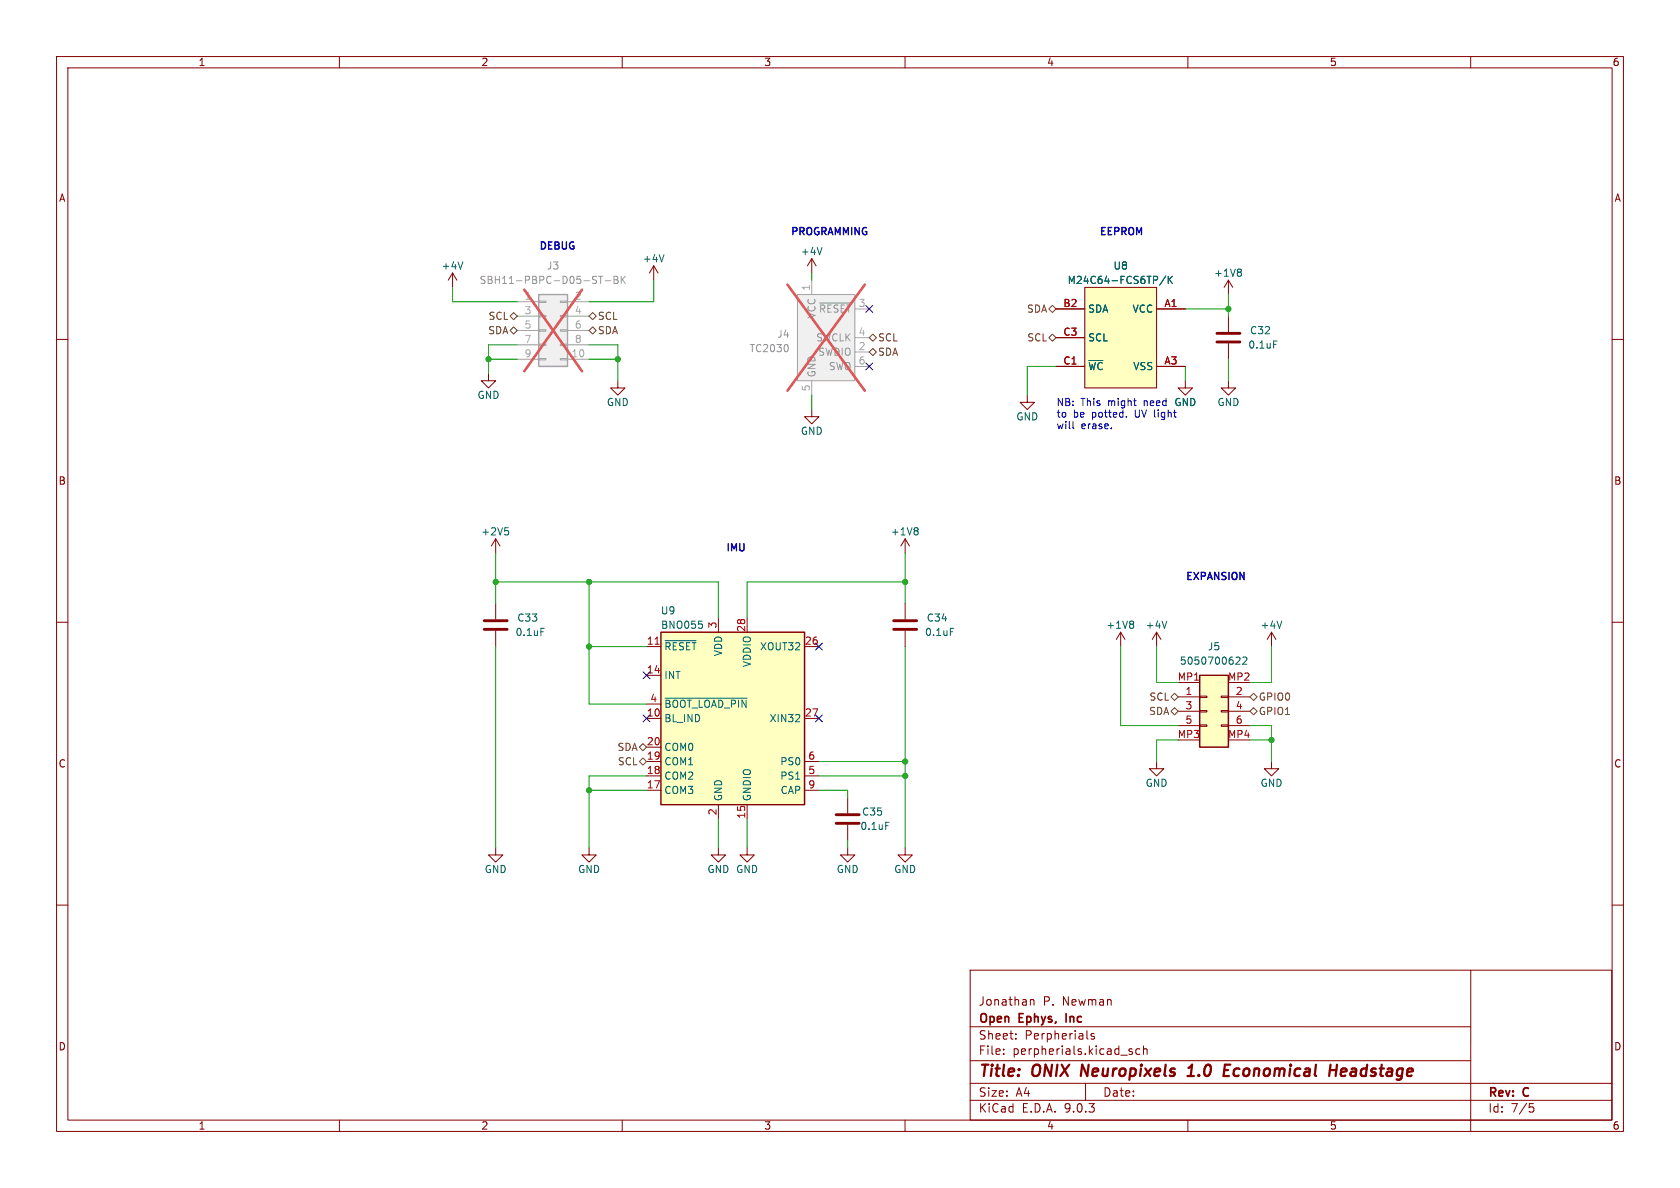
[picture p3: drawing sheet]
<svg xmlns="http://www.w3.org/2000/svg" width="297mm" height="210mm" viewBox="0 0 297 210" stroke-linecap="round" stroke-linejoin="round" font-family="sans-serif">
<g fill="none" stroke="#840000" stroke-width=".18">
<path d="M10 10h277v190h-277zM12 12h273v186h-273zM60 10v2M110 10v2M160 10v2M210 10v2M260 10v2M10 60h2M285 60h2M10 110h2M285 110h2M10 160h2"/>
<path d="M171.5 171.5h113.4v26.5h-113.4zM182.2 176.8l.2-.1 .3 .1 .1 .9M182.2 176.7v1M260 171.5v28.5M285 160h2M60 198v2M110 198v2M160 198v2M171.5 194.5h113.5M171.5 191.5h113.5M171.5 187.5h88.5M171.5 181.5h88.5"/>
<path d="M177.4 186.3v.1M177.4 185.5v.1M179.6 183.6v.1M179.6 182.8v.1M191.9 191.5v3M192.2 183.6l.2 .1M193.4 182.8l-.3-.1-.2 .2v.2l.5 .2v.3h-.5M199.7 185.8l.5 .2v.1v.2l-.5 .1M199.7 185.5h.5M201.5 185.5l-.4-.1-.3 .3v.4l.1 .2h.6M202.2 185.5l.2-.1 .3 .1 .1 .9M202.2 184.9v1.5"/>
<path d="M210 198v2M270.4 195.1h.7M270.5 195.7h.4l.3 .3-.2 .5-.5 .1"/>
</g>
<path d="M191.3 188.2l-.2 2M209.9 190.2h1.2M210.1 188.8l.6-.6-.2 2M216.3 190.2h1M216.4 189.2h.7M216.6 188.2h.9M235.1 189.2h1.1M236.4 188.2l-.3 2M237.8 188.9l-.6 .1-.2 .9 .3 .3h.3M238 189.4l-.9 .1" fill="none" stroke="#840000" stroke-width=".4"/>
<path d="M188.5 179.2v1.5" fill="none" stroke="#840000" stroke-width=".3"/>
<path d="M191.8 50.8h12.7v17.8h-12.7z" fill="#ffffc2"/>
<path d="M186.7 54.6h5.1M186.7 59.7h5.1M191.8 50.8h12.7v17.8h-12.7zM204.5 54.6h5M186.7 64.8h5.1M204.5 64.8h5" fill="none" stroke="#840000" stroke-width=".18"/>
<path d="M206.1 48.8l-1.1 1.6M206.5 48.8v1.3M206.7 49.4l.6 .7M207.3 48.8l-.8 .8" fill="none" stroke="#006464" stroke-width=".18"/>
<path d="M116.8 111.8h25.4v30.4h-25.4z" fill="#ffffc2"/>
<path d="M116.8 111.8h25.4v30.4h-25.4z" fill="none" stroke="#840000" stroke-width=".25"/>
<g fill="none" stroke="#840000" stroke-width=".18">
<path d="M80 48.3l.8 1.2M80 48.3l-.8 1.2M80 48.3v2.5M217.2 49.5l-.8 1.3M217.2 49.5l.7 1.3M217.2 49.5v2.6M217.2 55.9v2.8M109.2 67.3v1.3h-1.3l1.3 1.3 1.3-1.3h-1.3M143.5 72.4v1.3h-1.3l1.3 1.2 1.3-1.2h-1.3M217.2 60.7v2.8M87.6 95.3l-.7 1.2M87.6 95.3l.8 1.2"/>
<path d="M87.6 95.3v2.5M87.6 106.7v2.8M87.6 111.5v2.8M114.3 114.3h2.5M114.3 119.4h2.5M127 109.2v2.6M132.1 109.2v2.6M142.2 114.3h2.6M198.1 111.8l.8 1.2M198.1 111.8l-.7 1.2M198.1 111.8v2.5M204.5 111.8l-.8 1.2"/>
<path d="M204.5 111.8l.7 1.2M204.5 111.8v2.5M114.3 124.5h2.5M114.3 127h2.5M114.3 132.1h2.5M114.3 134.6h2.5M114.3 137.2h2.5M114.3 139.7h2.5M142.2 127h2.6M142.2 134.6h2.6M142.2 137.2h2.6M142.2 139.7h2.6"/>
<path d="M87.6 149.9v1.2h1.3l-1.3 1.3-1.2-1.3h1.2M104.1 149.9v1.2h1.3l-1.3 1.3-1.2-1.3h1.2M127 149.9v1.2h1.3l-1.3 1.3-1.3-1.3h1.3M127 142.2v2.6M132.1 149.9v1.2h1.2l-1.2 1.3-1.3-1.3h1.3M132.1 142.2v2.6M149.9 149.9v1.2h1.2l-1.2 1.3-1.3-1.3h1.3M149.9 141v2.8M149.9 145.8v2.8M160 149.9v1.2h1.3l-1.3 1.3-1.3-1.3h1.3"/>
</g>
<g fill="none" stroke="#006464" stroke-width=".18">
<path d="M81.8 46.3l-.4 1.3M219.2 47.6l.3 .2-.3 .3 .3 .3v.2l-.3 .2M225.2 60.3h.6M89.3 93.3h.6M89.7 93.8l.2 .2v.3l-.2 .3M95.6 111.1h.6M117.6 113.3h5.5M123.5 109.8h.6M124.1 110.3l.1 .2-.1 .5M200.2 109.8l.2 .2-.2 .3 .2 .3v.2l-.2 .3M206.3 109.8l-.4 1.3M117.6 123.4h14.5"/>
<path d="M156.6 145.4h.6"/>
</g>
<path d="M115.8 113.9h.7" fill="none" stroke="#a90000" stroke-width=".18"/>
<path d="M215.1 58.9h4.1M215.1 60.5h4.1M85.6 111.3h4.1M85.6 109.7h4.1M147.8 145.5h4.1M147.8 144h4.1" fill="none" stroke="#840000" stroke-width=".51"/>
<path d="M141 52.1h10.1v15.2h-10.1z" fill="#f0f0f0"/>
<path d="M141 52.1h10.1v15.2h-10.1zM143.5 49.5v2.6M151.1 54.6h2.6M151.1 59.7h2.6M143.5 67.3v2.6M151.1 62.2h2.6M151.1 64.8h2.6" fill="none" stroke="#a1a1a1" stroke-width=".18"/>
<path d="M144.9 53.6h5.5M139.2 61l.1 .4-.1 .7" fill="none" stroke="#989898" stroke-width=".18"/>
<path d="M139.2 50.3l13.7 18.8M152.9 50.3l-13.7 18.8" fill="none" stroke="#e65255" stroke-width=".46"/>
<path d="M115.6 47l.7 1.3M115.6 47l-.8 1.3M115.6 47v2.5" fill="none" stroke="#840000" stroke-width=".18"/>
<path d="M117.4 45l-.4 1.3" fill="none" stroke="#006464" stroke-width=".18"/>
<path d="M95.2 52.1h5.1v12.7h-5.1z" fill="#f0f0f0"/>
<path d="M95.2 52.1h5.1v12.7h-5.1z" fill="none" stroke="#a1a1a1" stroke-width=".25"/>
<g fill="none" stroke="#a1a1a1" stroke-width=".18">
<path d="M91.4 53.3h3.8M91.4 55.9h3.8M91.4 58.4h3.8M95.2 53.2h1.3v.3h-1.3zM95.2 55.8h1.3v.2h-1.3zM95.2 58.3h1.3v.2h-1.3zM99.1 53.2h1.2v.3h-1.2zM99.1 55.8h1.2v.2h-1.2zM99.1 58.3h1.2v.2h-1.2zM100.3 53.3h3.8M100.3 55.9h3.8M100.3 58.4h3.8"/>
<path d="M91.4 61h3.8M91.4 63.5h3.8M95.2 60.8h1.3v.3h-1.3zM95.2 63.4h1.3v.2h-1.3zM99.1 60.8h1.2v.3h-1.2zM99.1 63.4h1.2v.2h-1.2zM100.3 61h3.8M100.3 63.5h3.8"/>
</g>
<path d="M105.8 48.8h.8M106.2 48.8v1.3M107 49.6h.9M108.6 48.8h.4l.2 .3-.2 .3 .2 .2 .1 .3-.3 .2h-.4zM108.6 49.4h.4M109.8 48.8v1.3M110 49.4l.6 .7M110.6 48.8l-.8 .8" fill="none" stroke="#989898" stroke-width=".18"/>
<path d="M92.7 51.2l10.2 14.4M102.9 51.2l-10.2 14.4" fill="none" stroke="#e65255" stroke-width=".46"/>
<path d="M181.6 69.9v1.2h1.3l-1.3 1.3-1.3-1.3h1.3M160 95.3l-.7 1.2M160 95.3l.8 1.2M160 95.3v2.5M160 106.7v2.8M160 111.5v2.8M204.5 134.6v1.3h1.2l-1.2 1.3-1.3-1.3h1.3M224.8 134.6v1.3h1.3l-1.3 1.3-1.3-1.3h1.3" fill="none" stroke="#840000" stroke-width=".18"/>
<path d="M162.1 93.3l.2 .2-.2 .3 .2 .3v.2l-.2 .3M168 111.1h.6" fill="none" stroke="#006464" stroke-width=".18"/>
<path d="M158 111.3h4.1M158 109.7h4.1" fill="none" stroke="#840000" stroke-width=".51"/>
<path d="M212.1 119.4h5.1v12.7h-5.1z" fill="#ffffc2"/>
<path d="M212.1 119.4h5.1v12.7h-5.1z" fill="none" stroke="#840000" stroke-width=".25"/>
<g fill="none" stroke="#840000" stroke-width=".18">
<path d="M143.5 45.7l.8 1.3M143.5 45.7l-.8 1.3M143.5 45.7v2.6M186.7 54.6h5.1M186.7 59.7h5.1M204.5 54.6h5M86.4 66v1.3h-1.3l1.3 1.3 1.2-1.3h-1.2M186.7 64.8h5.1M204.5 64.8h5M209.5 67.3v1.3h1.3l-1.3 1.3-1.2-1.3h1.2M217.2 67.3v1.3h1.2l-1.2 1.3-1.3-1.3h1.3M224.8 111.8l-.8 1.2"/>
<path d="M224.8 111.8l.8 1.2M224.8 111.8v2.5M208.3 120.7h3.8M208.3 123.2h3.8M208.3 125.7h3.8M208.3 128.3h3.8M208.3 130.8h3.8M212.1 123.1h1.3v.2h-1.3zM212.1 125.6h1.3v.3h-1.3zM212.1 128.1h1.3v.3h-1.3zM215.9 123.1h1.3v.2h-1.3zM215.9 125.6h1.3v.3h-1.3z"/>
<path d="M215.9 128.1h1.3v.3h-1.3zM217.2 120.7h3.8M217.2 123.2h3.8M217.2 125.7h3.8M217.2 128.3h3.8M217.2 130.8h3.8"/>
</g>
<path d="M145.3 43.8l-.4 1.2M206.1 48.8l-1.1 1.6M206.5 48.8v1.3M206.7 49.4l.6 .7M207.3 48.8l-.8 .8M218.7 116.1l.4 .1 .1 .3-.8 .9h.8M219.7 116.3l.5-.2 .2 .4-.8 .9h.8M226.6 109.8l-.4 1.3" fill="none" stroke="#006464" stroke-width=".18"/>
<g fill="none" stroke="#725600" stroke-width=".18">
<path d="M90.2 55.9l.6-.7 .6 .7-.6 .6zM90.2 58.4l.6-.6 .6 .6-.6 .7zM104.1 58.4l.7-.6 .6 .6-.6 .7zM104.1 55.9l.7-.7 .6 .7-.6 .6zM153.7 59.7l.6-.6 .6 .6-.6 .6zM185.4 59.7l.7-.6 .6 .6-.6 .6zM186.1 54l.6 .6-.6 .6-.7-.6zM153.7 62.2l.6-.6 .6 .6-.6 .7zM113 134.6l.7-.6 .6 .6-.6 .7zM113.7 131.4l.6 .7-.6 .6-.7-.6zM207 123.2l.6-.6 .7 .6-.7 .6zM207 125.7l.6-.6 .7 .6-.7 .7z"/>
<path d="M221 123.2l.6-.6 .6 .6-.6 .6zM221 125.7l.6-.6 .6 .6-.6 .7z"/>
</g>
<g fill="none" stroke="#009600" stroke-width=".18">
<path d="M80 50.8v2.5h11.4M115.6 49.5v3.8h-11.5M143.5 48.3v1.2M209.5 54.6h7.7M217.2 52.1v3.8M86.4 63.5h5M91.4 61h-5v5M104.1 63.5h5.1M104.1 61h5.1v6.3M143.5 69.9v2.5M186.7 64.8h-5.1v5.1M209.5 64.8v2.5"/>
<path d="M217.2 63.5v3.8M87.6 97.8v8.9M160 97.8v8.9M87.6 102.9h39.4v6.3M87.6 114.3v35.6M104.1 102.9v21.6h10.2M104.1 114.3h10.2M160 102.9h-27.9v6.3M160 114.3v35.6M198.1 114.3v14h10.2M204.5 114.3v6.4h3.8M224.8 114.3v6.4h-3.8"/>
<path d="M104.1 139.7h10.2M114.3 137.2h-10.2v12.7M144.8 134.6h15.2M144.8 137.2h15.2M144.8 139.7h5.1v1.3M208.3 130.8h-3.8v3.8M221 128.3h3.8v6.3M221 130.8h3.8M127 144.8v5.1M132.1 144.8v5.1M149.9 148.6v1.3"/>
</g>
<path d="M153.1 54l1.2 1.2M154.3 54l-1.2 1.2M153.1 64.2l1.2 1.2M154.3 64.2l-1.2 1.2M113.7 118.8l1.2 1.2M114.9 118.8l-1.2 1.2M144.2 113.7l1.2 1.2M145.4 113.7l-1.2 1.2M113.7 126.4l1.2 1.2M114.9 126.4l-1.2 1.2M144.2 126.4l1.2 1.2M145.4 126.4l-1.2 1.2" fill="none" stroke="#000084" stroke-width=".18"/>
<path d="M189.7 74.5v1.1l.2 .2M196.5 75.7v.1M199.1 73.6v.1" fill="none" stroke="#0000c2" stroke-width=".18"/>
<g fill="#009600" stroke="#009600" stroke-width=".18">
<circle cx="217.2" cy="54.6" r=".46"/>
<circle cx="104.1" cy="102.9" r=".46"/>
<circle cx="87.6" cy="102.9" r=".46"/>
<circle cx="86.4" cy="63.5" r=".46"/>
<circle cx="109.2" cy="63.5" r=".46"/>
<circle cx="160" cy="102.9" r=".46"/>
<circle cx="104.1" cy="139.7" r=".46"/>
<circle cx="104.1" cy="114.3" r=".46"/>
<circle cx="160" cy="137.2" r=".46"/>
<circle cx="160" cy="134.6" r=".46"/>
<circle cx="224.8" cy="130.8" r=".46"/>
</g>
<g font-size="2.8" fill="#840000">
<text x="172.9" y="190.9">Title:</text>
<text x="182.6" y="190.9">ONIX</text>
<text x="191.9" y="190.9">Neuropixels</text>
<text x="211.7" y="190.9">1.0</text>
<text x="218.8" y="190.9">Economical</text>
<text x="238.2" y="190.9">Headstage</text>
</g>
<g font-size="2.1" fill="#840000">
<text x="172.9" y="178">Jonathan</text>
<text x="184.4" y="178">P.</text>
<text x="187.9" y="178">Newman</text>
<text x="172.9" y="184">Sheet:</text>
<text x="172.9" y="181.2">Open</text>
<text x="180.2" y="181.2">Ephys,</text>
<text x="181.1" y="184">Perpherials</text>
<text x="189.1" y="181.2">Inc</text>
<text x="172.9" y="186.7">File:</text>
<text x="179" y="186.7">perpherials.kicad_sch</text>
<text x="172.9" y="196.9">KiCad</text>
<text x="172.9" y="194.1">Size:</text>
<text x="179.6" y="194.1">A4</text>
<text x="180.6" y="196.9">E.D.A.</text>
<text x="188.2" y="196.9">9.0.3</text>
<text x="194.9" y="194.1">Date:</text>
<text x="263" y="194.3">Rev:</text>
<text x="263" y="196.9">Id:</text>
<text x="267.1" y="196.9">7/5</text>
<text x="269.4" y="194.3">C</text>
</g>
<g font-size="1.8" fill="#840000">
<text x="35" y="11.9">1</text>
<text x="85" y="11.9">2</text>
<text x="135" y="11.9">3</text>
<text x="185" y="11.9">4</text>
<text x="235" y="11.9">5</text>
<text x="285" y="11.9">6</text>
<text x="10.3" y="35.9">A</text>
<text x="285.3" y="35.9">A</text>
<text x="10.3" y="85.9">B</text>
<text x="285.3" y="85.9">B</text>
<text x="10.3" y="135.9">C</text>
<text x="285.3" y="135.9">C</text>
<text x="10.3" y="185.9">D</text>
<text x="285.3" y="185.9">D</text>
<text x="35" y="199.9">1</text>
<text x="85" y="199.9">2</text>
<text x="135" y="199.9">3</text>
<text x="185" y="199.9">4</text>
<text x="235" y="199.9">5</text>
<text x="285" y="199.9">6</text>
</g>
<g font-size="1.8" fill="#0000c2">
<text x="139.7" y="41.7">PROGRAMMING</text>
<text x="194.3" y="41.7">EEPROM</text>
<text x="95.2" y="44.2">DEBUG</text>
<text x="186.7" y="71.9">NB:</text>
<text x="191.1" y="71.9">This</text>
<text x="196" y="71.9">might</text>
<text x="202.5" y="71.9">need GND</text>
<text x="186.7" y="73.9">to</text>
<text x="186.7" y="76">will</text>
<text x="189.7" y="73.9">be</text>
<text x="191.1" y="76">erase.</text>
<text x="193.1" y="73.9">potted.</text>
<text x="200.9" y="73.9">UV light</text>
<text x="128.3" y="97.5">IMU</text>
<text x="209.5" y="102.6">EXPANSION</text>
</g>
<g font-size="1.8" fill="#006464">
<text x="78" y="47.9">+4V</text>
<text x="113.5" y="46.6">+4V</text>
<text x="141.5" y="45.3">+4V</text>
<text x="196.7" y="47.9">U8</text>
<text x="188.6" y="50.4">M24C64-FCS6TP/K</text>
<text x="214.5" y="49.1">+1V8</text>
<text x="192.3" y="55.5">SDA</text>
<text x="200.1" y="55.5">VCC</text>
<text x="220.9" y="59.3">C32</text>
<text x="192.3" y="60.6">SCL</text>
<text x="192.3" y="65.6">~{WC}</text>
<text x="200.3" y="65.6">VSS</text>
<text x="220.6" y="61.8">0.1uF</text>
<text x="84.3" y="70.7">GND</text>
<text x="107.2" y="72">GND</text>
<text x="207.5" y="72">GND</text>
<text x="215.1" y="72">GND</text>
<text x="141.5" y="77.1">GND</text>
<text x="179.6" y="74.5">GND</text>
<text x="85" y="94.8">+2V5</text>
<text x="157.4" y="94.8">+1V8</text>
<text x="91" y="112.6">0.1uF</text>
<text x="91.3" y="110.1">C33</text>
<text x="116.7" y="108.8">U9</text>
<text x="116.8" y="111.4">BNO055</text>
<text x="163.4" y="112.6">0.1uF</text>
<text x="163.7" y="110.1">C34</text>
<text x="195.5" y="111.4">+1V8</text>
<text x="202.4" y="111.4">+4V</text>
<text x="222.8" y="111.4">+4V</text>
<text x="117.3" y="115.2">~{RESET}</text>
<text x="127.9" y="116.1" transform="rotate(-90 127.9 116.1)">VDD</text>
<text x="132.9" y="118" transform="rotate(-90 132.9 118)">VDDIO</text>
<text x="134.3" y="115.2">XOUT32</text>
<text x="208.5" y="117.7">5050700622</text>
<text x="213.4" y="115.2">J5</text>
<text x="117.3" y="120.2">INT</text>
<text x="117.3" y="125.3">~{BOOT_LOAD_PIN}</text>
<text x="117.3" y="127.9">BL_IND</text>
<text x="136" y="127.9">XIN32</text>
<text x="117.3" y="132.9">COM0</text>
<text x="117.3" y="135.5">COM1</text>
<text x="137.8" y="135.5">PS0</text>
<text x="117.3" y="138">COM2</text>
<text x="117.3" y="140.6">COM3</text>
<text x="127.9" y="141.7" transform="rotate(-90 127.9 141.7)">GND</text>
<text x="132.9" y="141.7" transform="rotate(-90 132.9 141.7)">GNDIO</text>
<text x="137.8" y="138">PS1</text>
<text x="137.9" y="140.6">CAP</text>
<text x="202.4" y="139.3">GND</text>
<text x="222.8" y="139.3">GND</text>
<text x="152" y="146.9">0.1uF</text>
<text x="152.3" y="144.4">C35</text>
<text x="85.6" y="154.5">GND</text>
<text x="102.1" y="154.5">GND</text>
<text x="125" y="154.5">GND GND</text>
<text x="147.8" y="154.5">GND</text>
<text x="158" y="154.5">GND</text>
</g>
<g font-size="1.8" fill="#989898">
<text x="96.6" y="47.9">J3</text>
<text x="84.7" y="50.4">SBH11-PBPC-D05-ST-BK</text>
<text x="137.3" y="59.9">J4</text>
<text x="144.4" y="56.4" transform="rotate(-90 144.4 56.4)">VCC</text>
<text x="144.7" y="55.5">~{RESET}</text>
<text x="132.4" y="62.5">TC2030</text>
<text x="144.2" y="60.6">SWCLK</text>
<text x="144.6" y="63.1">SWDIO</text>
<text x="146.4" y="65.6">SWO</text>
<text x="144.4" y="66.8" transform="rotate(-90 144.4 66.8)">GND</text>
</g>
<g font-size="1.8" fill="#aaa">
<text x="92.6" y="53.1">1</text>
<text x="101.5" y="53.1">2</text>
<text x="143.3" y="51.5" transform="rotate(-90 143.3 51.5)">1</text>
<text x="92.6" y="55.6">3</text>
<text x="92.6" y="58.2">5</text>
<text x="101.5" y="55.6">4</text>
<text x="101.5" y="58.2">6</text>
<text x="151.7" y="54.4">3</text>
<text x="151.7" y="59.4">4</text>
<text x="92.6" y="60.7">7</text>
<text x="92.6" y="63.2">9</text>
<text x="100.9" y="63.2">10</text>
<text x="101.5" y="60.7">8</text>
<text x="151.7" y="62">2</text>
<text x="151.7" y="64.5">6</text>
<text x="143.3" y="69.3" transform="rotate(-90 143.3 69.3)">5</text>
</g>
<g font-size="1.8" fill="#725600">
<text x="86.2" y="59.3">SDA</text>
<text x="86.3" y="56.7">SCL</text>
<text x="105.6" y="59.3">SDA</text>
<text x="105.6" y="56.7">SCL</text>
<text x="181.5" y="55.5">SDA</text>
<text x="155.1" y="63.1">SDA</text>
<text x="155.1" y="60.6">SCL</text>
<text x="181.5" y="60.6">SCL</text>
<text x="203.1" y="124.1">SCL</text>
<text x="222.4" y="124.1">GPIO0</text>
<text x="203" y="126.6">SDA</text>
<text x="222.4" y="126.6">GPIO1</text>
<text x="109.1" y="132.9">SDA</text>
<text x="109.1" y="135.5">SCL</text>
</g>
<g font-size="1.8" fill="#a90000">
<text x="187.9" y="54.4">B2</text>
<text x="187.9" y="59.4">C3</text>
<text x="205.8" y="54.4">A1</text>
<text x="187.9" y="64.5">C1</text>
<text x="205.8" y="64.5">A3</text>
<text x="126.7" y="111.2" transform="rotate(-90 126.7 111.2)">3</text>
<text x="131.8" y="111.8" transform="rotate(-90 131.8 111.8)">28</text>
<text x="114.3" y="114">11</text>
<text x="114.3" y="119.1">14</text>
<text x="142.2" y="114">26</text>
<text x="114.9" y="124.2">4</text>
<text x="208.1" y="120.4">MP1</text>
<text x="209.5" y="122.9">1</text>
<text x="209.5" y="125.5">3</text>
<text x="217" y="120.4">MP2</text>
<text x="218.4" y="122.9">2</text>
<text x="218.4" y="125.5">4</text>
<text x="114.3" y="126.7">10</text>
<text x="114.3" y="131.8">20</text>
<text x="142.2" y="126.7">27</text>
<text x="208.1" y="130.6">MP3</text>
<text x="209.5" y="128">5</text>
<text x="217" y="130.6">MP4</text>
<text x="218.4" y="128">6</text>
<text x="114.3" y="134.4">19</text>
<text x="114.3" y="136.9">18</text>
<text x="142.8" y="134.4">6</text>
<text x="142.8" y="136.9">5</text>
<text x="114.3" y="139.4">17</text>
<text x="142.8" y="139.4">9</text>
<text x="126.7" y="144.2" transform="rotate(-90 126.7 144.2)">2</text>
<text x="131.8" y="144.8" transform="rotate(-90 131.8 144.8)">15</text>
</g>
</svg>
